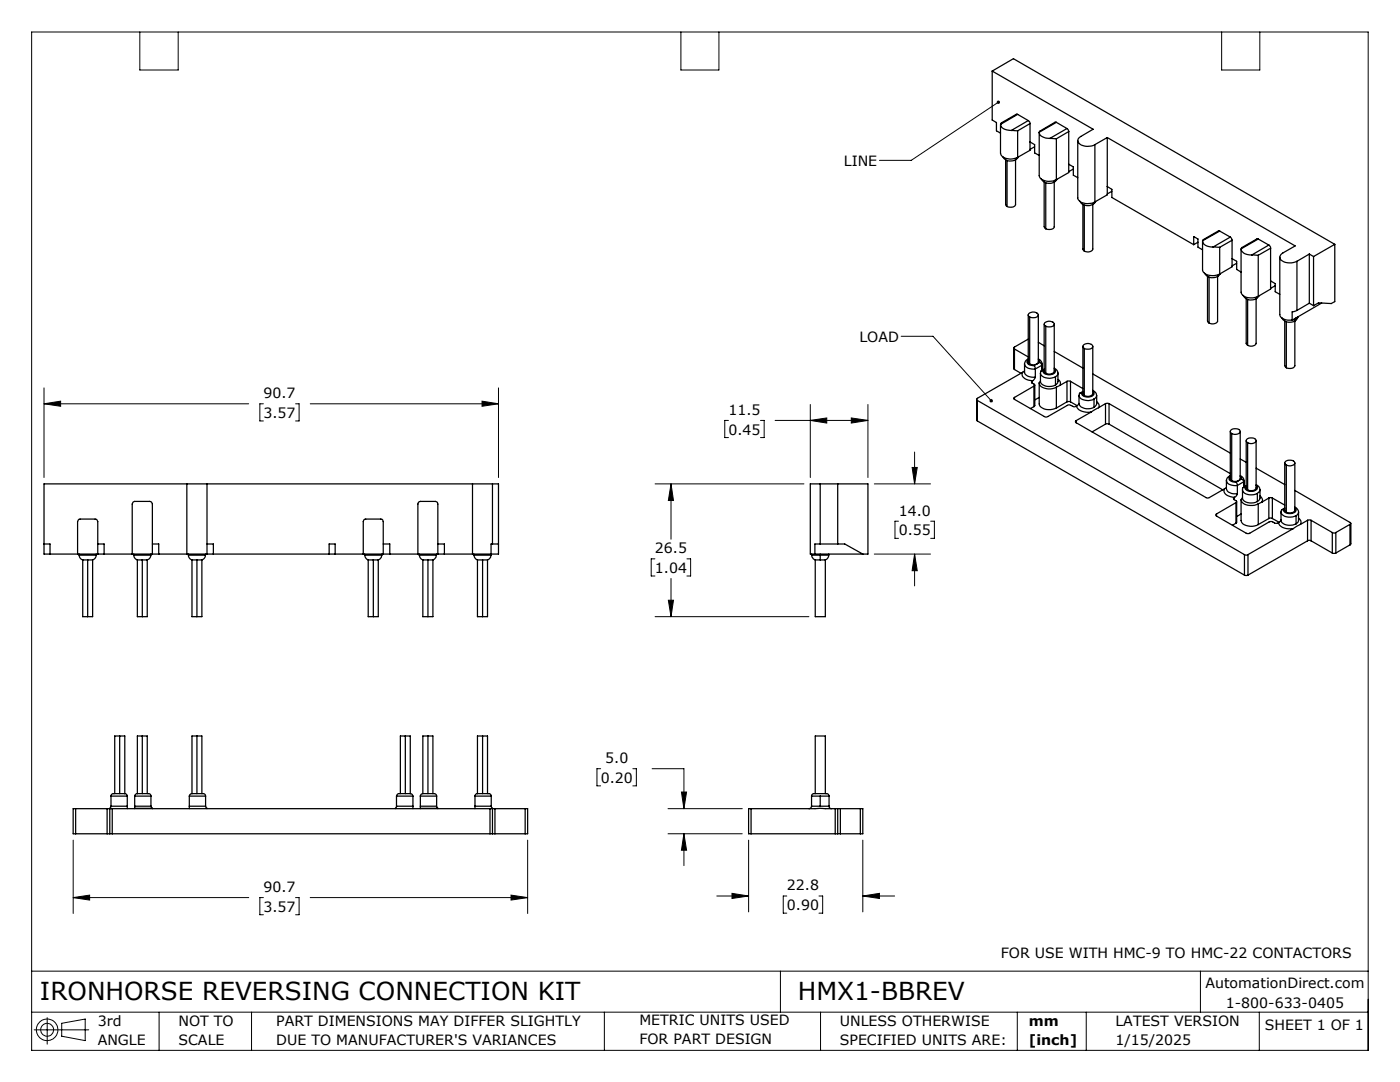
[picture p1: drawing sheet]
<svg xmlns="http://www.w3.org/2000/svg" width="279mm" height="216mm" viewBox="0 0 279 216" stroke-linecap="round" stroke-linejoin="round" font-family="sans-serif">
<g fill="none" stroke="#000" stroke-width=".25">
<path d="M198 14.2l20.2 11.6-2.5 1.4a.9 .9 0 0 0-.6 1 .9 .9 0 0 0 .7 .8l1.2 .2 .8-.1 .7-.2M198 14.2l4.2-2.5 64.2 37.1M198 14.2v9.8l.9 .4v1.7l.8 .5M199.7 24.9v5.7a2.07 2.07 0 0 0 2.7 1l.7-.2M199.7 24.8a1.44 1.44 0 0 0 1.7 1.2h.4M199.8 24.6l-.1 .2M200.1 31.3a1.85 1.85 0 0 0 2.6 .6M200.7 31.9v9l.3 .3M201 32v9.2M201.8 26l1.3 .1M202.7 31.9v8.9a1.14 1.14 0 0 1-1.7 .4M202.9 31.5l-.2 .4"/>
<path d="M203.1 22.8h-.3l-3 1.7M203.1 22.8l2.1 1.3M203.1 26.1v5.3M203.1 22.8l-3.4 2M203.2 31.3l-.5 .6M205.2 24.1l.4 .6M205.2 24.1l-3.4 1.9M205.6 28.3l.9 .6v1.6l.9 .5M205.6 24.7v5.3l-2.5 1.4M205.6 24.7l-2.5 1.4M206.5 29.3l-.9 .5M207.4 26.4a1.81 1.81 0 0 0 2.1 1.2"/>
<path d="M207.4 26.5v8.5a2.11 2.11 0 0 0 2.7 1.1l.7-.3M207.8 35.7a1.81 1.81 0 0 0 2.6 .6M208.4 36.3v8.9l.3 .4M208.7 36.5v9.1M209.5 27.6l1.3 .1M210.4 36.3v8.9a1.17 1.17 0 0 1-1.7 .4M210.6 35.9l-.2 .4M210.8 24.4h-.2l-3 1.7-.2 .3M210.8 27.7v8.1M210.8 24.4l2.1 1.2M210.8 24.4l-3.4 2M210.9 35.8l-.5 .5"/>
<path d="M212.9 25.6l.4 .6M212.9 25.6l-3.4 2M213.3 32.8l.9 .5v1.7l.9 .5M213.3 26.2v8.2l-2.5 1.4M213.3 26.2l-2.5 1.5M214.2 33.7l-.9 .6M215.1 28v11.5a1.67 1.67 0 0 0 1.9 1.1h.8l.7-.3M218.5 28.9v11.4M221 27.4l37.5 21.7-2.5 1.4a.9 .9 0 0 0-.6 .9 .9 .9 0 0 0 .8 .8l1.5 .3 1.1-.4M221 27.4l-2.5 1.5M221 37.2l.9 .6v1.6l16.3 9.4M221 27.4v11.5l-2.5 1.4"/>
<path d="M221.9 38.2l-.9 .5M215.5 40.1a1.85 1.85 0 0 0 2.6 .7M216.1 40.8v9l.3 .3M216.4 40.9v9.2M218.1 40.8v8.9a1.14 1.14 0 0 1-1.7 .4M218.3 40.4l-.2 .4M218.7 40.2l-.6 .6M238.2 48.8v-1.6l.9 .5v1.6l.9 .5M239.1 48.3l-.9 .5M240 48a1.73 1.73 0 0 0 2.1 1.3M240 48.1v5.7a1.67 1.67 0 0 0 1.9 1.2l1.5-.3M240.4 54.5a1.77 1.77 0 0 0 2.6 .7"/>
<path d="M241 55.1v9l.3 .4M241.3 55.3v9.2M242.1 49.3l1.3 .1M243 55.2v8.9a1.16 1.16 0 0 1-1.7 .4M243.2 54.8l-.2 .4M243.4 46.1l-.2-.1-3 1.8-.2 .2M243.4 46.1l2.1 1.2M243.4 49.4v5.3M243.4 46.1l-3.4 1.9M243.5 54.6l-.5 .6M245.5 47.3l.4 .6M245.5 47.3l-3.4 2"/>
<path d="M245.9 51.6l.9 .5v1.7l.9 .5M245.9 47.9v5.3l-2.5 1.5M245.9 47.9l-2.5 1.5M246.8 52.5l-.9 .6M247.7 49.7v8.6a1.7 1.7 0 0 0 1.9 1.1l1.5-.3M247.7 49.6a1.68 1.68 0 0 0 2.1 1.3M248.1 58.9a1.81 1.81 0 0 0 2.6 .7M248.7 59.6v9l.3 .3M249 59.7v9.2M249.8 50.9h1.3M250.7 59.6v8.9a1.16 1.16 0 0 1-1.7 .4M250.9 59.2l-.2 .4"/>
<path d="M251.1 47.7h-.2l-3 1.7-.2 .2M251.1 50.9v8.2M251.1 47.7l2.1 1.2M251.1 47.7l-3.4 1.9M251.2 59.1l-.5 .5M253.2 48.9l.3 .3 .1 .3M253.2 48.9l-3.4 2M253.6 56.1l.9 .5v1.6l.9 .5M253.6 49.5v8.2l-2.5 1.4M253.6 49.5l-2.5 1.4M254.5 57l-.9 .5M255.4 51.3v11.5a1.72 1.72 0 0 0 2 1.1h.5"/>
<path d="M258.8 52.1v9.8M261.3 50.7l.8 .5M261.3 50.7l-2.5 1.4M261.3 50.7v9.8M262.1 51.2v9.8M266.4 48.8l-4.3 2.4M266.4 48.8v11.4l-.7 .4-2.6-.2-1 .6M194.9 79.7v4.1l.2 .2M195.1 79.9l53.3 30.8M195.1 79.9v4.1M202.3 69.5v4.1l.2 .1M202.5 79.3l-.2 .1 .2 .3"/>
<path d="M202.5 79.7l6.2 3.5 .4-.1 4-2.3h.4l.8 .4 .5-.2M202.5 69.6l2.7 1.6M202.5 69.6v4.1M202.5 79.3v.4M202.5 73.7l1.2 .8M204.1 74.3l-9 5.2-.2 .1 .2 .3M204.1 74.3a.99 .99 0 0 0 .7 1.4l1.3 .3M204.5 74l-.4 .3M204.5 72.6a1.72 1.72 0 0 0 2.1 1M204.5 72.6v1.7a1.72 1.72 0 0 0 2.1 .9M205.2 71.6l-.6 .5-.1 .5M205.2 67.7l-2.8 1.6-.1 .2 .2 .1"/>
<path d="M205.2 62.8v9.5l.3 .3M205.2 71.8a.62 .62 0 0 0-.2 .8 .62 .62 0 0 0 .7 .3l.7 .1M205.3 62.6a1.26 1.26 0 0 1 1.9 .2 .94 .94 0 0 1-1.4 .6 .58 .58 0 0 1-.6-.6zM205.5 72.6a1.5 1.5 0 0 0 1.4 0M205.5 63.3v9.3M206 76l-.2 .2 .2 .2M206 76.4l.3 .2a.22 .22 0 0 1 .2 .2 .22 .22 0 0 1-.2 .2M206 76v.4M206.1 76h-.1M206.3 77l-3.8 2.3M206.3 77v4.1M206.4 73l.2 .6"/>
<path d="M206.5 76.8v4.1l-.2 .2M206.6 75.2l-.5 .8M206.6 73.6v1.6M206.9 72.6l-.5 .4M207.2 71.6l.4 .3 .4 .7M207.2 62.8v9.4l-.3 .4M207.2 71.8l.3 .5M207.2 68.3l1.2 .7M207.4 76.4v4.2a2.04 2.04 0 0 0 2.7 1.1l.7-.3M207.4 79.3l-.9 .5M207.5 72.3l.3 .2 .1 .4M207.5 72.3l-.6 .3"/>
<path d="M207.6 76v.1a.7 .7 0 0 0 .4 1.2l.8 .2 .9 .1 1.1-.3M207.6 74.5a1.79 1.79 0 0 0 2.3 .9l.7-.2M207.6 74.5v1.6a1.93 1.93 0 0 0 2.7 .9l.3-.2M207.8 74l-.2 .5M207.9 72.9l-1.3 .7M207.9 72.9v1M208 72.6l-.1 .3M208 72.6v1.3M208.2 73.9l-.5 .2M208.4 64.7v9.3l.3 .5M208.4 73.7l-.6 .3M208.4 73.8l-.2 .1"/>
<path d="M208.5 64.4a1.31 1.31 0 0 1 1.9 .2 1.15 1.15 0 0 1-1.9 .3zM208.7 65.1v9.4M210.4 73.4l.5 .4 .2 .7M210.4 64.7v9.3a1.17 1.17 0 0 1-1.7 .5M210.4 73.6a.62 .62 0 0 1 .2 .8 .62 .62 0 0 1-.7 .3 1.16 1.16 0 0 1-1.7-.8M210.4 70.1l5.7 3.3M210.6 75.2v1.6M210.8 77.3v4.1M211.1 75.7a.85 .85 0 0 1 .4 1.2M211.1 74.5v.3l-.5 .4M211.1 74.5v1.7l-.5 .6M211.5 76.9l-.7 .4"/>
<path d="M212.9 76.1h.7M212.9 76.1l-1.4 .8M212.9 76.1v4.1M213.6 76.1l2.5 1.4M213.6 76.1v4.1M215.4 78.5v.4M215.9 78.4h-.4l-.1 .2M216.1 69.1v9.5l.3 .3M216.1 78.1l-.6 .3M216.1 78.3l-.2 .1M216.2 68.9a1.14 1.14 0 0 1 1.9 .3 1.27 1.27 0 0 1-2 0zM216.4 69.5v9.4"/>
<path d="M218.1 77.9l.5 .4 .2 .6M218.1 69.1v9.4a1.16 1.16 0 0 1-1.7 .4M218.1 78.1a.61 .61 0 0 1 .2 .7 .61 .61 0 0 1-.7 .4 1.19 1.19 0 0 1-1.7-.8M218.1 74.6l27.4 15.8M218.3 79.6l.5-.4 .1-.3v1.7l-.6 .7M218.3 79.6a2.39 2.39 0 0 1-2.9-.4l-.1-.3v1.6M218.3 79.6v1.7M255.8 63.4a1.77 1.77 0 0 0 2.6 .7M256.4 64.1v8.9l.3 .4M256.7 64.2v9.2M258.4 64.1v8.9a1.17 1.17 0 0 1-1.7 .4M258.6 63.6l-.7 .3"/>
<path d="M258.6 63.6l-.2 .5M258.6 63.4v.2M258.8 61.9l-.9 .3v1.7M259 63.2l-.4 .4M259.1 63.2l-.7 .9M261.3 60.5l-2.5 1.4M261.3 60.5l.8 .5M263.8 60.5l-5.9 3.4M37.3 96.6h4M37.3 96.6v14M37.3 96.6h-28.5v14h6.7M41.3 96.6v14"/>
<path d="M41.3 96.6h53M94.3 96.6h4M94.3 96.6v14M98.3 96.6h1.2v14h-5.2M98.3 96.6v11.9M163.7 96.6h-2v14h.9M163.7 96.6h9.5v14h-10.6M163.7 96.6v11.9M167.2 96.6v11.9M195.1 84l53.3 30.8M206.3 81.1l-.7 .4M212.9 80.2h.7"/>
<path d="M212.9 80.2l-2.1 1.2M213.6 80.2l1.4 .8M214.8 83.9l-.2 .2 .2 .2M214.8 84.3l25.9 15h.6l3.1-1.8M214.8 83.9v.4M214.8 81a2.38 2.38 0 0 0 3 1.2M215.3 80.5l-.5 .5M215.3 80.5a2.1 2.1 0 0 0 3 .8M217.8 82.2l-3 1.7M218.9 80.2a.93 .93 0 0 1 .4 1.2M219.3 81.4l-1.5 .8M220.6 80.5h.7"/>
<path d="M220.6 84.6h.7M220.6 80.5l-1.3 .9M220.6 80.5v4.1M220.6 84.6l-2.7 1.6M221.3 80.5l24.2 14M221.3 80.5v4.1M221.3 84.6l22.8 13.2M244.4 97.5a1.17 1.17 0 0 0 1.1 1.6l.9 .1M244.8 95.9v1.6a1.88 1.88 0 0 0 2.1 1M244.8 97.3l-.4 .2M245.5 94.9a.96 .96 0 0 0-.7 1.1 .96 .96 0 0 0 1 .8l1.1 .1M245.5 86.1v9.5l.3 .3"/>
<path d="M245.5 95.1a.53 .53 0 0 0-.2 .6 .53 .53 0 0 0 .5 .4l.9 .1M245.6 85.8a1.36 1.36 0 0 1 1.9 .2 1.06 1.06 0 0 1-1 .7 1.06 1.06 0 0 1-1-.7zM245.8 95.9a1.5 1.5 0 0 0 1.4 0M245.8 86.5v9.4M246.3 99.3l-.1 .1 .1 .3M246.3 99.7l.5 .3-.1 .3M246.3 99.3v.4M246.4 99.2l-.1 .1M246.7 96.2l.2 .7M246.9 98.5l-.5 .7M246.9 96.9v1.6M247.2 95.9l-.5 .3"/>
<path d="M247.5 94.9l.6 .5 .2 .4-.1 .3M247.5 86.1v9.5l-.3 .3M247.5 95.1l.2 .1 .1 .4M247.5 91.6l1.2 .7M247.7 99.7v4.2a1.9 1.9 0 0 0 2.2 1.1l1.2-.3M247.8 95.6l.3 .3 .1 .2M247.8 95.6l-.6 .3M248 99.3a.73 .73 0 0 0-.3 .8 .73 .73 0 0 0 .6 .5l.8 .2 .8 .1 1.2-.4M248 97.7a1.74 1.74 0 0 0 2.2 1l.7-.2M248 97.8v1.6a1.77 1.77 0 0 0 2.2 .9l.7-.2M248 97.3v.4M248.2 96.1l-1.3 .8"/>
<path d="M248.2 96.1v1.1M248.3 95.9v1.3M248.5 97.2l-.5 .2M248.7 87.9v9.5l.3 .4M248.7 96.9l-.6 .4M248.7 97.1l-.2 .1M248.8 87.7a1.34 1.34 0 0 1 1.9 .1 1.05 1.05 0 0 1-1 .7 1.05 1.05 0 0 1-1-.7zM249 88.3v9.5M250.7 96.7l.5 .4 .2 .6M250.7 87.9v9.4a1.14 1.14 0 0 1-1.7 .5M250.7 96.9a.54 .54 0 0 1 .2 .6 .54 .54 0 0 1-.4 .4 1.5 1.5 0 0 1-2-.5v-.2M250.7 93.4l5.7 3.3"/>
<path d="M250.9 98.5l.6-.8v1.7l-.6 .7M250.9 98.5v1.6M251.5 99l.2 .2a.79 .79 0 0 1 .1 1M253.2 99.4l.4-.1 .3 .1M253.2 99.4l-1.4 .8M253.2 99.4v4.1M253.9 99.4l2.5 1.4M253.9 99.4v4.1M256.4 92.4v9.4l.3 .4M256.5 92.1a1.39 1.39 0 0 1 1.9 .2 1.12 1.12 0 0 1-2 .2zM256.7 92.8v9.4M258.4 92.4v9.4a1.17 1.17 0 0 1-1.7 .4"/>
<path d="M258.4 97.9l11 6.3a.19 .19 0 0 1 .2 .2 .19 .19 0 0 1-.2 .2M8.8 108.5h1.2v2.1M15.5 110.6h4M15.5 110.6v-6.5l.1-.3 .4-.2h3l.4 .2 .1 .3v6.5M15.8 110.8h3.4M15.8 110.8a1 1 0 0 0 .7 .9M15.8 110.6v.2M16.5 111.7h1M16.5 111.7v11.3h1M17.5 111.7h1M17.5 111.7v11.3M18.5 111.7v11.3h-1"/>
<path d="M19.2 110.8a1 1 0 0 1-.7 .9M19.2 110.6v.2M19.5 108.5h1.3v2.1M19.5 110.6h6.9M26.4 110.6h4M26.4 110.6v-10l.1-.4 .4-.2h3l.4 .2 .1 .4v10M26.7 110.8h3.4M26.7 110.8a1 1 0 0 0 .7 .9M26.7 110.6v.2M27.4 111.7h1M27.4 111.7v11.3h1M28.4 111.7h1"/>
<path d="M28.4 111.7v11.3M29.4 111.7v11.3h-1M30.1 110.8a1 1 0 0 1-.7 .9M30.1 110.6v.2M30.4 108.5h1.3v2.1M30.4 110.6h6.9M37.3 110.6h4M37.6 110.8h3.4M37.6 110.8a1 1 0 0 0 .7 .9M37.6 110.6v.2M38.3 111.7h1M38.3 111.7v11.3h1"/>
<path d="M39.3 111.7h1M39.3 111.7v11.3M40.3 111.7v11.3h-1M41 110.8a1 1 0 0 1-.7 .9M41 110.6v.2M41.3 108.5h1.3v2.1M41.3 110.6h31.2M65.7 110.6v-2.1h1.2v2.1M72.5 110.6h4M72.5 110.6v-6.5a.58 .58 0 0 1 .8-.5h2.7l.4 .2 .1 .3v6.5M72.8 110.8h3.4M72.8 110.8a1.14 1.14 0 0 0 .7 .9"/>
<path d="M72.8 110.6v.2M73.5 111.7h1M73.5 111.7v11.3h1M74.5 111.7h1M74.5 111.7v11.3M75.5 111.7v11.3h-1M76.2 110.8a1.14 1.14 0 0 1-.7 .9M76.2 110.6v.2M76.5 108.5h1.3v2.1M76.5 110.6h6.9M83.4 110.6h4M83.4 110.6v-10a.63 .63 0 0 1 .8-.6h2.4a.63 .63 0 0 1 .8 .6v10"/>
<path d="M83.7 110.8h3.4M83.7 110.8a1.14 1.14 0 0 0 .7 .9M83.7 110.6v.2M84.4 111.7h1M84.4 111.7v11.3h1M85.4 111.7h1M85.4 111.7v11.3M86.4 111.7v11.3h-1M87.1 110.8a1.14 1.14 0 0 1-.7 .9M87.1 110.6v.2M87.4 108.5h1.3v2.1M87.4 110.6h6.9"/>
<path d="M94.6 110.8h3.4M94.6 110.8a1.14 1.14 0 0 0 .7 .9M94.6 110.6v.2M95.3 111.7h1M95.3 111.7v11.3h1M96.3 111.7h1M96.3 111.7v11.3M97.3 111.7v11.3h-1M98 110.8a1.14 1.14 0 0 1-.7 .9M98.3 108.5h-.3v2.3M98.3 108.5h1.2M162 110.8a1.14 1.14 0 0 0 .7 .9"/>
<path d="M162 110.8h1.7M162 110.6v.2M162.7 111.7h1M162.7 111.7v11.3h2v-11.3M163.7 108.5h-1.1v2.1M163.7 111.7h1M163.7 110.8v.9M163.7 110.8h1.7M163.7 108.5h4.9l3.6 2.1M163.7 110.6v.2M165.4 110.8a1.03 1.03 0 0 1-.7 .9M165.4 110.6v.2"/>
<path d="M242.8 102.6l-.2 .1 .2 .3M242.8 103l6.1 3.5 .5-.1 4.1-2.3h.4l.6 .3 .7-.1M242.8 102.6v.4M246.7 100.3l-3.9 2.3M246.7 100.3v4.1M246.7 104.4l-.7 .4M246.8 100.1v4.1l-.1 .2M247.7 102.6l-.9 .5M248.4 110.7l.2 .1 .5-.1M248.4 114.8h.7M248.4 110.7v4.1M249.1 110.7v4.1"/>
<path d="M251.1 100.5v4.2M251.8 100.2l-.7 .3M253.2 103.5l.3-.1 .4 .1M253.2 103.5l-2.1 1.2M253.9 103.5l1.4 .7M255.2 104.3a2.12 2.12 0 0 0 2.4 1.2h.5M255.7 103.8l-.5 .5M255.7 102.2a1.76 1.76 0 0 0 2.3 1l.7-.3M255.7 102.2v1.6a1.79 1.79 0 0 0 2.3 1l.7-.3M255.8 101.8l-.1 .4M256.2 101.7l-.5 .1M256.4 101.4l-.6 .3"/>
<path d="M256.4 101.5l-.2 .2M258.1 105.5l-9 5.2M258.4 101.2l.5 .4 .3 .6M258.4 101.4a.53 .53 0 0 1 .2 .5 .53 .53 0 0 1-.4 .4 1.57 1.57 0 0 1-2-.4v-.2M258.7 102.9v1.6M259.2 103.4a.91 .91 0 0 1 .3 1.2M259.2 102.2l-.1 .3-.4 .4M259.2 102.2v1.7l-.5 .6M259.5 104.6l-1.4 .9M260.9 103.8h.8M260.9 107.9l.3-.1 .5 .1M260.9 103.8l-1.4 .8"/>
<path d="M260.9 103.8v4.1M260.9 107.9l-11.8 6.9M261.7 103.8l4.2 2.5M261.7 103.8v4.1M261.7 107.9l4.2 2.4M265.9 106.3l.2 .1 .5-.1M265.9 110.3h.7M265.9 106.3v4M266.6 106.3v4M269.4 104.6l-2.8 1.7M269.4 104.6v4.1M269.4 108.7l-2.8 1.6"/>
<path d="M269.6 104.4v4.1l-.2 .2M22.2 158.9h3.2M22.2 158.9v2M23.9 146.9h1v11.5M23.9 146.9h-1v11.5M23.9 146.9v11.5M24.9 158.4h-2a.54 .54 0 0 0-.7 .5M24.9 158.4l.4 .1 .1 .4M25.4 158.9v2M26.9 158.9h3.2M26.9 158.9v2M27.4 158.4h2a.54 .54 0 0 1 .7 .5"/>
<path d="M27.4 158.4l-.3 .1-.2 .4M28.4 146.9h-1v11.5M28.4 146.9h1v11.5M28.4 146.9v11.5M30.1 158.9v2M37.8 158.9h3.2M37.8 158.9v2M38.3 158.4h2a.54 .54 0 0 1 .7 .5M38.3 158.4l-.3 .1-.2 .4M39.3 146.9h-1v11.5M39.3 146.9h1v11.5M39.3 146.9v11.5"/>
<path d="M41 158.9v2M79.1 158.9h3.3M79.1 158.9v2M80.9 146.9h-1v11.5M80.9 146.9h1v11.5M80.9 146.9v11.5M81.9 158.4h-2a.58 .58 0 0 0-.8 .5M81.9 158.4l.3 .1 .2 .4M82.4 158.9v2M83.9 158.9h3.2M83.9 158.9v2M84.4 158.4h2.1a.49 .49 0 0 1 .6 .5"/>
<path d="M84.4 158.4l-.4 .1-.1 .4M85.4 146.9h-1v11.5M85.4 146.9h1v11.5M85.4 146.9v11.5M87.1 158.9v2M94.8 158.9h3.2M94.8 158.9v2M95.3 158.4h2.1a.49 .49 0 0 1 .6 .5M95.3 158.4l-.4 .1-.1 .4M96.3 146.9h1v11.5M96.3 146.9h-1v11.5M96.3 146.9v11.5"/>
<path d="M98 158.9v2M162 158.9v-.2a.7 .7 0 0 1 .9-.3h2.1l.3 .1 .2 .4M162 158.9h1.7M162 158.9v2M162.7 158.4v-11.5h2v11.5M163.7 158.9h1.8M163.7 158.9v2M165.5 158.9v2M15.1 161.4h-.5v5h.5M15.1 166.4h6.3M15.1 161.4h6.3M15.1 161.4v5"/>
<path d="M21.4 161.4h.5M21.4 166.4h.5M21.4 161.4v5M21.9 166.4h.5M21.9 161.4h.5M21.9 161.4v5M22.2 160.9l-.3 .5M22.2 160.9h3.2M22.4 161.4v5M22.4 166.4h75.4M22.4 161.4h75.4M25.4 160.9v.5"/>
<path d="M26.9 160.9h3.2M26.9 161.3h3.5M26.9 160.9v.4M26.9 161.3v.1M30.1 160.9l.3 .4M30.4 161.3v.1M37.8 160.9v.5M37.8 160.9h3.2M41 160.9l.3 .5M79.1 160.9l-.2 .5M79.1 160.9h3.3M82.4 160.9v.5"/>
<path d="M83.9 160.9h3.2M83.9 161.3h3.5M83.9 160.9v.4M83.9 161.3v.1M87.1 160.9l.3 .4M87.4 161.3v.1M94.8 160.9v.5M94.8 160.9h3.2M97.8 166.4h.5M97.8 161.4h.5M97.8 161.4v5M98 160.9l.3 .5"/>
<path d="M98.3 161.4h.5M98.3 166.4h.5M98.3 161.4v5M98.8 166.4h6M98.8 161.4h6M98.8 161.4v5M104.8 161.4h.5v5h-.5M104.8 161.4v5M149.9 161.4h16.8M149.9 161.4h-.5v5h.5M149.9 166.4h16.8M149.9 161.4v5"/>
<path d="M162 160.9l-.3 .4-.3 .1M162 160.9h1.7M163.7 160.9h1.8M165.5 160.9l.1 .3 .3 .2M166.7 166.4h.5M166.7 161.4h.5M166.7 161.4v5M167.2 166.4h.5M167.2 161.4h.5M167.2 161.4v5M167.7 166.4h4M167.7 161.4h4"/>
<path d="M167.7 161.4v5M171.7 161.4h.5v5h-.5M171.7 161.4v5"/>
</g>
<g fill="none" stroke="#000" stroke-width=".2">
<path d="M6.3 6.4h266.7v203.2h-266.7zM27.9 6.4v7.6h7.7v-7.6M135.9 6.4v7.6h7.6v-7.6M243.8 6.4v7.6h7.6v-7.6M199.2 20.4l-17.3 11.6h-6.4M8.8 77.4v17.9M99.5 77.4v17.9M179.8 67.1h6.4l11.6 12.9M8.8 80.6l3.3-.6v1.1zM8.8 80.6h40.8M52.6 80.6h-.7v3.4h.7M59 80.6h.7v3.4h-.7"/>
<path d="M61.9 80.6h37.6M96.2 80l3.3 .6-3.3 .5zM130.7 96.6h29.7M133.9 96.6l.5 3.3h-1zM133.9 96.6v11M145.4 83.9h-.8v3.4h.8M151.8 83.9h.7v3.4h-.7M154.7 83.9h18.5M161.7 83.9l3.3-.5v1zM161.7 80.7v14.6M169.9 83.4l3.3 .5-3.3 .5zM173.2 80.7v14.6"/>
<path d="M174.5 96.6h11.2M182 93.3h1.1l-.6 3.3zM182.5 90.2v6.4M130.7 111.5h-.7v3.4h.7M133.4 119.8h1l-.5 3.2zM133.9 115.4v7.6M137.1 111.5h.7v3.4h-.7M174.5 110.6h11.2M179.3 104h-.7v3.4h.7M182.5 110.6l.6 3.3h-1.1zM182.5 110.6v6.3M185.7 104h.8v3.4h-.8"/>
<path d="M130.7 123h30.7M119.9 153.4h-.8v3.4h.8M126.3 153.4h.7v3.4h-.7M130.1 153.4h6.4v8M136 158h1l-.5 3.4zM14.6 179.1l3.3-.5v1zM14.6 179.1h35M14.6 167.6v14.7M52.6 179.1h-.7v3.4h.7M59 179.1h.7v3.4h-.7M61.9 179.1h43.4M102 178.6l3.3 .5-3.3 .5z"/>
<path d="M105.3 167.6v14.7M133.3 166.4h14.8M133.3 161.4h14.8M136.5 166.4l.5 3.3h-1zM136.5 166.4v6.3M143.1 178.8h6.3M146.1 178.3l3.3 .5-3.3 .5zM149.4 167.6v14.4M157 178.8h-.7v3.4h.7M163.4 178.8h.8v3.4h-.8M172.2 178.8l3.3-.5v1zM172.2 178.8h6.3"/>
<path d="M172.2 167.6v14.4M6.3 193.8h266.7M155.8 193.8v8.2M239.6 193.8v8.2M6.3 202h266.7M6.8 205.5h10.9M9.4 203.1v5.3M12.3 204.2l4.7-.9v4.3l-4.7-.8zM31.7 202v7.6M50.2 202v7.6M120.6 202v7.6M163.8 202v7.6"/>
<path d="M203 202v7.6M216.8 202v7.6M251.3 202v7.6"/>
<circle cx="9.4" cy="205.5" r="2.16"/>
<circle cx="9.4" cy="205.5" r="1.29"/>
</g>
<g fill="#000">
<path d="M199.1 20.1a.33 .33 0 0 0-.1 .5 .33 .33 0 0 0 .4 .1 .33 .33 0 0 0 .1-.5l-.3 .2 .3-.2zM197.6 79.7a.35 .35 0 0 0 0 .5 .35 .35 0 0 0 .4 0l-.2-.2 .2 .2a.35 .35 0 0 0 .1-.5 .35 .35 0 0 0-.5 0z"/>
<path d="M14.6 179.1l3.3-.5v1zM102 178.6l3.3 .5-3.3 .5zM8.8 80.6l3.3-.6v1.1zM96.2 80l3.3 .6-3.3 .5zM133.9 96.6l.5 3.3h-1zM133.4 119.8h1l-.5 3.2zM182.5 110.6l.6 3.3h-1.1zM182 93.3h1.1l-.6 3.3zM136.5 166.4l.5 3.3h-1zM136 158h1l-.5 3.4zM146.1 178.3l3.3 .5-3.3 .5zM172.2 178.8l3.3-.5v1zM161.7 83.9l3.3-.5v1zM169.9 83.4l3.3 .5-3.3 .5z"/>
</g>
<g font-size="4.9">
<text x="8" y="199.6">IRONHORSE REVERSING CONNECTION KIT</text>
<text x="159.2" y="199.6">HMX1-BBREV</text>
</g>
<g font-size="2.8">
<text x="168.4" y="33">LINE</text>
<text x="171.5" y="68.2">LOAD</text>
<text x="52.6" y="79.5">90.7</text>
<text x="52.6" y="83.4">3.57</text>
<text x="145.4" y="82.8">11.5</text>
<text x="145.4" y="86.7">0.45</text>
<text x="179.4" y="102.9">14.0</text>
<text x="179.4" y="106.8">0.55</text>
<text x="130.7" y="110.4">26.5</text>
<text x="130.7" y="114.3">1.04</text>
<text x="120.8" y="152.3">5.0</text>
<text x="119.9" y="156.2">0.20</text>
<text x="52.6" y="178">90.7</text>
<text x="157" y="177.7">22.8</text>
<text x="52.6" y="181.9">3.57</text>
<text x="157" y="181.6">0.90</text>
<text x="199.7" y="191.1">FOR USE WITH HMC-9 TO HMC-22 CONTACTORS</text>
<text x="240.6" y="197.1">AutomationDirect.com</text>
<text x="244.6" y="201.1">1-800-633-0405</text>
<text x="19.5" y="204.7">3rd</text>
<text x="19.5" y="208.5">ANGLE</text>
<text x="35.6" y="204.7">NOT TO</text>
<text x="35.6" y="208.5">SCALE</text>
<text x="55.1" y="204.7">PART DIMENSIONS MAY DIFFER SLIGHTLY</text>
<text x="55.1" y="208.5">DUE TO MANUFACTURER'S VARIANCES</text>
<text x="127.6" y="204.5">METRIC UNITS USED</text>
<text x="127.6" y="208.3">FOR PART DESIGN</text>
<text x="167.6" y="204.6">UNLESS OTHERWISE</text>
<text x="167.6" y="208.5">SPECIFIED UNITS ARE:</text>
<text x="205.3" y="204.7">mm</text>
<text x="205.3" y="208.5">[inch]</text>
<text x="222.6" y="208.5">1/15/2025</text>
<text x="222.6" y="204.7">LATEST VERSION</text>
<text x="252.4" y="205.6">SHEET 1 OF 1</text>
</g>
</svg>
